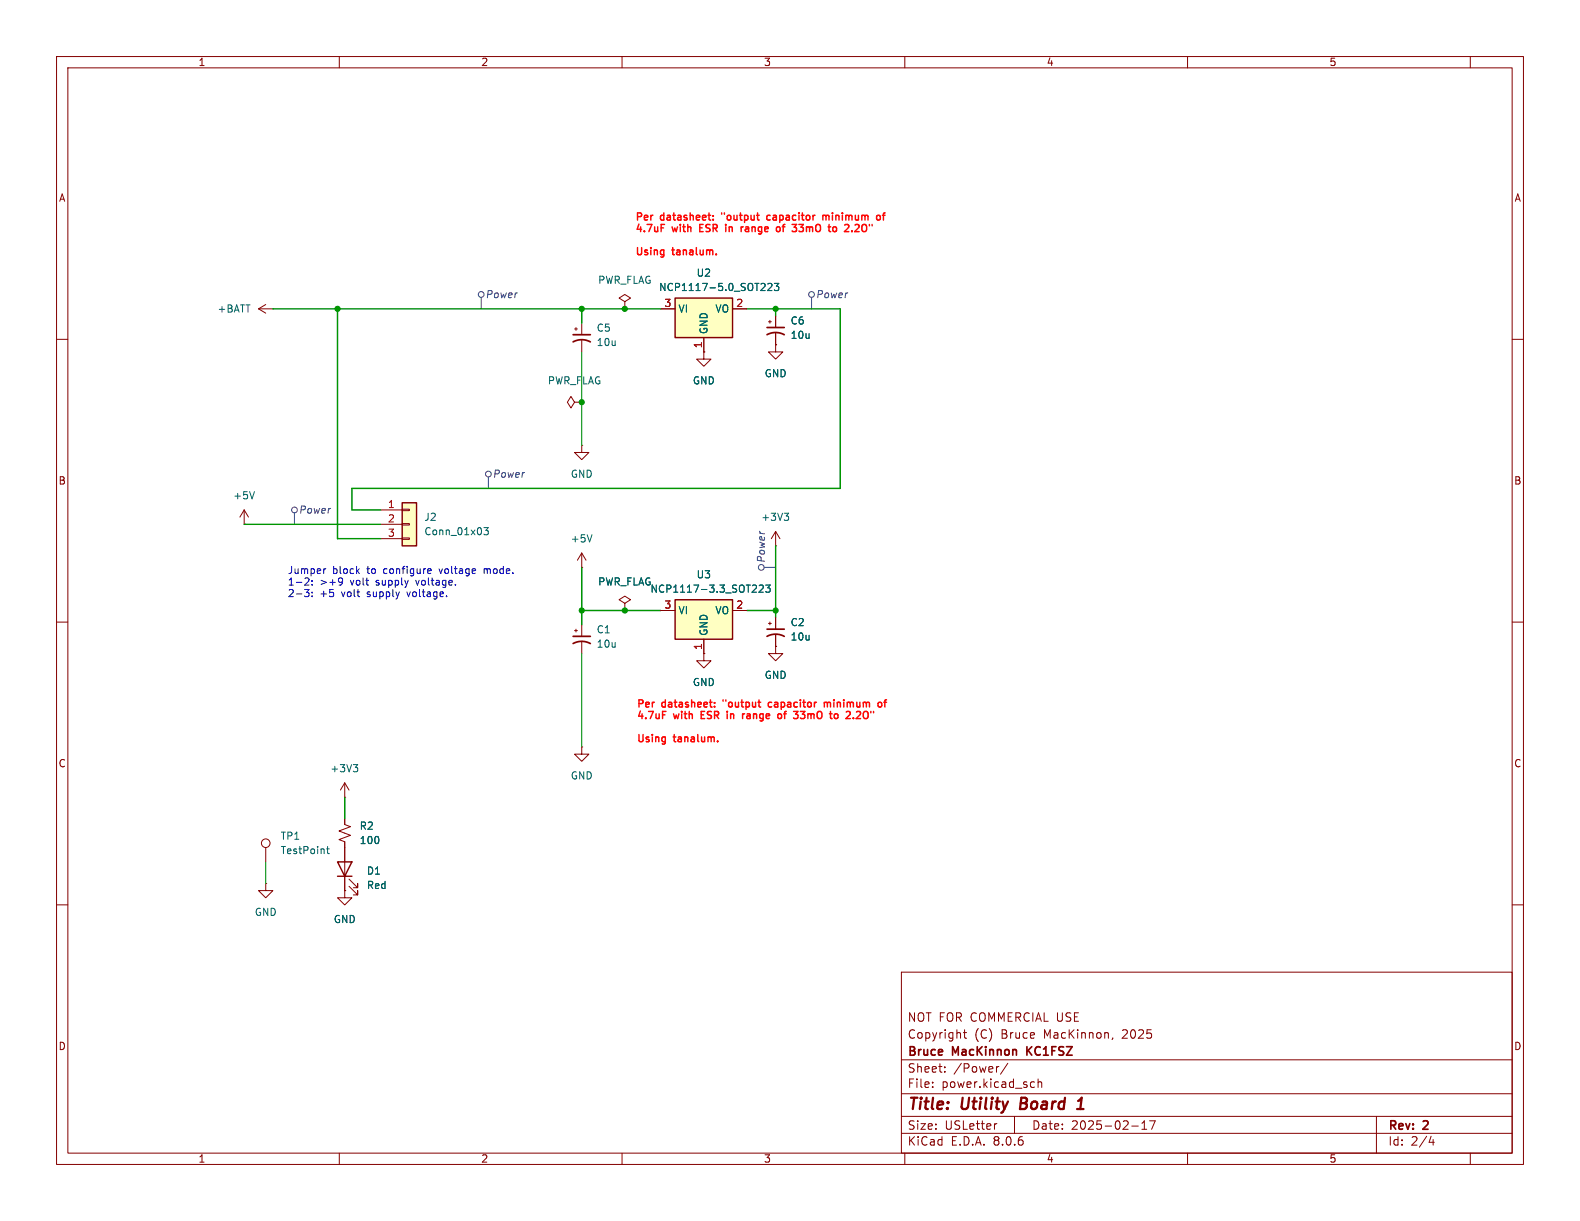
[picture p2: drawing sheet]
<svg xmlns="http://www.w3.org/2000/svg" width="279mm" height="216mm" viewBox="0 0 279 216" stroke-linecap="round" stroke-linejoin="round" font-family="sans-serif">
<g fill="none" stroke="#840000" stroke-width=".18">
<path d="M10 10h259.4v195.9h-259.4zM12 12h255.4v191.9h-255.4zM60 10v2M110 10v2M160 10v2M210 10v2M260 10v2M10 60h2M110.5 53.3l1-.6-1-.6-1 .6 1 .6v1.3M110.5 54.6h.1M267.4 60h2M124.5 62.2v1.3h1.2l-1.2 1.3-1.3-1.3h1.3"/>
<path d="M124.5 62.2h.1M137.2 61v1.2h1.2l-1.2 1.3-1.3-1.3h1.3M137.2 61h.1M10 110h2M267.4 110h2M10 160h2M267.4 160h2M159.4 171.9h108v32h-108zM159.4 197.4h108M159.4 193.4h108M159.4 187.4h108M164.9 192.1v.2"/>
<path d="M164.9 191.4v.1M167.1 189.4v.2M167.1 188.7v.1M170.4 182.6h.5M170.6 182.1v1.3l.3 .2M176.3 198.7l-.3 .1M176.6 188.6l-.2 .1M178.2 188l-1.3 1.9M179.4 197.4v3M182.5 191.3l.4 .1M182.9 192.2l-.4 .1M183.6 191.4l.2-.1 .3 .1 .1 .9"/>
<path d="M183.6 190.8v1.5M196.8 183.5l-.2 .3M200.1 199.1h1.2M201.9 199.7h.9M201.9 198.6l.5-.4v1.5M203.3 198.2h1l-.7 1.5M243.4 197.4v6.5M60 203.9v2M110 203.9v2M159.4 200.4h108M160 203.9v2M210 203.9v2"/>
<path d="M253.1 200.9l-.4 1.1h.9M253.4 201.5v1M260 203.9v2"/>
</g>
<path d="M180.6 194.1l-.2 2h.7M190.5 196.1h1.1M190.6 194.7l.7-.6-.3 2" fill="none" stroke="#840000" stroke-width=".4"/>
<path d="M181.6 185.1v1.5M182.5 185.1l-.9 .8" fill="none" stroke="#840000" stroke-width=".3"/>
<path d="M119.4 52.7h10.1v7h-10.1z" fill="#ffffc2"/>
<path d="M119.4 52.7h10.1v7h-10.1z" fill="none" stroke="#840000" stroke-width=".25"/>
<g fill="none" stroke="#840000" stroke-width=".18">
<path d="M45.7 54.6h2.6M45.7 54.6l1.3 .8M47 53.8l-1.3 .8M48.3 54.6h.1M101.6 58.2h.5M101.9 57.9v.5M102.9 57.2v2M116.8 54.6h2.6M124.5 59.7v2.5M129.5 54.6h2.6M135.9 56.9h.5M136.1 56.6v.6"/>
<path d="M137.2 55.9v2M137.2 58.9v2.1M102.9 78.7v1.3h1.2l-1.2 1.3-1.3-1.3h1.3M102.9 78.7h.1M102.9 60.2v2M43.2 92.7h.1M43.2 90.2l-.8 1.2M43.2 90.2v2.5M43.2 90.2l.7 1.2M102.9 97.8v2.5M102.9 97.8l-.8 1.3M102.9 97.8l.7 1.3"/>
<path d="M101.6 111.5h.5M101.9 111.3v.5M102.9 100.3h.1M102.9 110.5v2M102.9 113.5v2.1M110.5 106.7l1-.7-1-.6-1 .6 1 .7v1.3M110.5 108h.1M124.5 115.6v1.2h1.2l-1.2 1.3-1.3-1.3h1.3M124.5 115.6h.1M135.9 110.2h.5M136.1 110v.5M137.2 114.3v1.3h1.2l-1.2 1.2-1.3-1.2h1.3"/>
<path d="M137.2 114.3h.1M137.2 109.2v2.1M137.2 112.3v2M102.9 132.1v1.3h1.2l-1.2 1.2-1.3-1.2h1.3M102.9 132.1h.1M61 157.5v1.3h1.2l-1.2 1.2-1.3-1.2h1.3M61 157.5h.1M61 144.8v1l1 .4-2.1 .7 2.1 .8-2.1 .8 1.1 .3v1.1"/>
</g>
<path d="M134.5 51.4h.8M135.2 50.2v.5M135.8 50.2l.5-.1 .2 .4-.8 .9h.8M136.9 50.1h.8l-.4 .5 .4 .1v.6l-.2 .1-.6-.1M45 86.9l-.4 1.3M104.7 94.6l-.4 1.2" fill="none" stroke="#006464" stroke-width=".18"/>
<path d="M101.3 59.2h3.1M135.6 59.2a3.2 3.2 0 0 1 3.1 0M135.6 57.9h3.1M101.3 60.5a3.2 3.2 0 0 1 3.1 0M101.3 113.8a3.2 3.2 0 0 1 3.1 0M101.3 112.5h3.1M135.6 112.5a3.2 3.2 0 0 1 3.1 0M135.6 111.3h3.1" fill="none" stroke="#840000" stroke-width=".3"/>
<path d="M71.1 88.9h2.6v7.6h-2.6z" fill="#ffffc2"/>
<path d="M67.3 90.2h3.8M67.3 92.7h3.8M67.3 95.3h3.8M71.1 95.1h1.3v.3h-1.3zM71.1 92.6h1.3v.2h-1.3zM71.1 90h1.3v.3h-1.3zM137.2 96.5h.1M137.2 94l-.8 1.3M137.2 94v2.5M137.2 94l.7 1.3" fill="none" stroke="#840000" stroke-width=".18"/>
<path d="M71.1 88.9h2.6v7.6h-2.6z" fill="none" stroke="#840000" stroke-width=".25"/>
<path d="M85.6 93.3h.8l-.5 .5 .4 .1v.5l-.2 .2-.5-.2M138.7 90.7h.8l-.5 .5M139.2 91.2l.3 .3v.3l-.3 .2" fill="none" stroke="#006464" stroke-width=".18"/>
<path d="M119.4 106h10.1v7h-10.1z" fill="#ffffc2"/>
<path d="M119.4 106h10.1v7h-10.1zM59.7 152.4h2.5l-1.2 2.5zM59.7 154.9h2.5" fill="none" stroke="#840000" stroke-width=".25"/>
<g fill="none" stroke="#840000" stroke-width=".18">
<path d="M116.8 54.6h2.6M124.5 59.7v2.5M129.5 54.6h2.6M137.2 55.9v2M137.2 58.9v2.1M101.6 71.1l-.6-1-.7 1 .7 1 .6-1h1.3M102.9 71.1h.1M124.5 62.2h.1M137.2 61h.1M110.5 108h.1M116.8 108h2.6M124.5 115.6h.1"/>
<path d="M124.5 113v2.6M129.5 108h2.6M137.2 114.3h.1M137.2 109.2v2.1M137.2 112.3v2M61 138.4v2.6M61 138.4l-.8 1.3M61 138.4l.7 1.3M47 156.2v1.3h1.3l-1.3 1.3-1.3-1.3h1.3M47 156.2h.1M47 149.9v2.5M61 141h.1"/>
<path d="M61 157.5h.1M61 144.8v1M61 148.8v8.7M61.7 156.7l1.5 1.5v-.7v.7h-.7M61.7 155.4l1.5 1.6v-.8v.8h-.7"/>
<circle cx="47" cy="149.1" r=".76"/>
</g>
<path d="M134.5 51.4h.8M135.2 50.2v.5M135.8 50.2l.5-.1 .2 .4-.8 .9h.8M136.9 50.1h.8l-.4 .5 .4 .1v.6l-.2 .1-.6-.1M133 104.7h.8M133.7 103.6v.4M134.3 103.6l.4-.2 .3 .4-.8 .9h.8M135.4 103.4h.8l-.4 .5 .3 .2v.5l-.1 .1-.6-.1M62.5 135.2h.8l-.5 .5M63 135.7l.3 .2v.3l-.3 .3M57.7 150.1h.5M57.9 149.7v1.1l.3 .1" fill="none" stroke="#006464" stroke-width=".18"/>
<g fill="none" stroke="#484848" stroke-width=".18">
<path d="M85.1 52.6v2M143.5 52.6v2M52.1 90.7v2M86.4 84.3v2.1M135.1 100.3h2.1"/>
<circle cx="85.1" cy="52.1" r=".51"/>
<circle cx="143.5" cy="52.1" r=".51"/>
<circle cx="52.1" cy="90.2" r=".51"/>
<circle cx="86.4" cy="83.8" r=".51"/>
<circle cx="134.6" cy="100.3" r=".51"/>
</g>
<g fill="none" stroke="#ff0604" stroke-width=".25">
<path d="M123.7 39.7v1.3h.6M127.6 37.6v.3M136.2 38.1h-.4l-.2 .2 .1 .6h.5M138.5 39.9v1.1M142.1 39.7l-.5 .5 .4 .1 .1 .4-.3 .3h-.3M145.5 38.2l.4-.1 .2 .1M145.5 38.1v.8M146.1 38.2l.1-.1 .4 .1M146.1 38.2v.7M151.9 39.8v.4M152.5 39.9v.9M155.4 38.1l.3 .2v.4l-.3 .2"/>
<path d="M156 38.1h.5M156.5 37.6l-.3 .2v1.1M123.7 40.3h.5M132.2 40.1l-.4 .1M132.3 40.5h-.3l-.2 .2v.2l.5 .1M138.3 40.1h.5M151.1 41h.8M124 126.4h.4M124 125.8v1.3h.6M127.9 123.7v.3M132.5 126.2l-.4 .1M132.5 126.6h-.3l-.2 .2 .1 .2 .4 .1"/>
<path d="M136.5 124.2h-.4l-.2 .2 .1 .6h.5M138.6 126.2h.5M138.8 126v1.1M142.3 125.8l-.4 .5 .4 .1v.4l-.2 .3h-.4M145.8 124.3l.3-.1 .2 .2M145.8 124.2v.8M146.3 124.4l.2-.2 .4 .2M146.3 124.4v.6M151.4 127.1h.8M152.1 125.9v.4M152.7 126v.9M155.7 124.2l.2 .2v.4l-.2 .2"/>
<path d="M156.3 124.2h.5M156.8 123.7l-.3 .2v1.1"/>
</g>
<g fill="none" stroke="#0000c2" stroke-width=".18">
<path d="M53.9 104.2h.7l-.4 .5 .4 .1v.5l-.2 .2h-.4M54.6 102.6l-.7 .9h.7M55.2 102.7v.1M55.2 103.3v.2M55.2 104.7v.1M55.2 105.4v.1M57.6 100.6l-.3 .1M60.3 102.2l.2 .1a.84 .84 0 0 1-.3 1.2h-.2M60.6 102.7l-.1 .2-.4 .1M75.8 100.6h.4v.3l-.6 .1M76.2 101.4h-.4M85.6 100.6v.8"/>
<path d="M85.8 100.6l-.2 .1"/>
</g>
<path d="M48.3 54.6h68.5M59.7 54.6v40.7h7.6M102.9 54.6v2.6M132.1 54.6h16.5v31.8h-86.4v3.8h5.1M137.2 54.6v1.3M43.2 92.7h24.1M137.2 96.5v12.7M102.9 108h13.9M102.9 100.3v10.2M132.1 108h5.1M61 141v3.8" fill="none" stroke="#009600" stroke-width=".25"/>
<path d="M102.9 62.2v16.5M102.9 115.6v16.5M47 152.4v3.8" fill="none" stroke="#009600" stroke-width=".18"/>
<g fill="#009600" stroke="#009600" stroke-width=".18">
<circle cx="137.2" cy="54.6" r=".46"/>
<circle cx="110.5" cy="108" r=".46"/>
<circle cx="102.9" cy="54.6" r=".46"/>
<circle cx="110.5" cy="54.6" r=".46"/>
<circle cx="102.9" cy="71.1" r=".46"/>
<circle cx="102.9" cy="108" r=".46"/>
<circle cx="137.2" cy="108" r=".46"/>
<circle cx="59.7" cy="54.6" r=".46"/>
</g>
<g font-size="2.8" fill="#840000">
<text x="160.4" y="196.8">Title:</text>
<text x="170.1" y="196.8">Utility</text>
<text x="181.2" y="196.8">Board</text>
</g>
<g font-size="2.1" fill="#840000">
<text x="160.4" y="183.9">Copyright</text>
<text x="160.4" y="180.9">NOT FOR COMMERCIAL USE</text>
<text x="172.3" y="183.9">(C)</text>
<text x="177.1" y="183.9">Bruce</text>
<text x="184.7" y="183.9">MacKinnon,</text>
<text x="198.7" y="183.9">2025</text>
<text x="160.4" y="189.9">Sheet:</text>
<text x="160.4" y="187.1">Bruce</text>
<text x="168.5" y="187.1">MacKinnon</text>
<text x="168.6" y="189.9">/Power/</text>
<text x="182.2" y="187.1">KC1FSZ</text>
<text x="160.4" y="192.6">File:</text>
<text x="166.5" y="192.6">power.kicad_sch</text>
<text x="160.4" y="202.8">KiCad</text>
<text x="160.4" y="200">Size:</text>
<text x="167.1" y="200">USLetter</text>
<text x="168.1" y="202.8">E.D.A.</text>
<text x="175.7" y="202.8">8.0.6</text>
<text x="182.4" y="200">Date:</text>
<text x="189.4" y="200">2025-02-17</text>
<text x="245.4" y="200.2">Rev:</text>
<text x="245.4" y="202.8">Id:</text>
<text x="249.5" y="202.8">2/4</text>
<text x="251.8" y="200.2">2</text>
</g>
<g font-size="1.8" fill="#840000">
<text x="35" y="11.9">1</text>
<text x="85" y="11.9">2</text>
<text x="135" y="11.9">3</text>
<text x="185" y="11.9">4</text>
<text x="235" y="11.9">5</text>
<text x="10.3" y="35.9">A</text>
<text x="267.7" y="35.9">A</text>
<text x="10.3" y="85.9">B</text>
<text x="267.7" y="85.9">B</text>
<text x="10.3" y="135.9">C</text>
<text x="267.7" y="135.9">C</text>
<text x="10.3" y="185.9">D</text>
<text x="267.7" y="185.9">D</text>
<text x="35" y="205.8">1</text>
<text x="85" y="205.8">2</text>
<text x="135" y="205.8">3</text>
<text x="185" y="205.8">4</text>
<text x="235" y="205.8">5</text>
</g>
<g font-size="1.8" fill="#ff0604">
<text x="112.3" y="39.1">Per</text>
<text x="112.3" y="41.1">4.7uF</text>
<text x="116.9" y="39.1">datasheet:</text>
<text x="119" y="41.1">with</text>
<text x="124.3" y="41.1">ESR</text>
<text x="128.2" y="39.1">&quot;output</text>
<text x="129.4" y="41.1">in</text>
<text x="132.6" y="41.1">range</text>
<text x="136.7" y="39.1">capacitor</text>
<text x="139.4" y="41.1">of</text>
<text x="142.8" y="41.1">33mO</text>
<text x="147.1" y="39.1">minimum</text>
<text x="149.7" y="41.1">to</text>
<text x="153" y="41.1">2.2O&quot;</text>
<text x="112.3" y="45.2">Using</text>
<text x="119" y="45.2">tanalum.</text>
<text x="112.5" y="125.2">Per</text>
<text x="117.1" y="125.2">datasheet:</text>
<text x="128.5" y="125.2">&quot;output</text>
<text x="137" y="125.2">capacitor</text>
<text x="147.3" y="125.2">minimum</text>
<text x="112.5" y="127.2">4.7uF</text>
<text x="112.5" y="131.3">Using</text>
<text x="119.3" y="127.2">with</text>
<text x="119.3" y="131.3">tanalum.</text>
<text x="124.5" y="127.2">ESR</text>
<text x="129.6" y="127.2">in</text>
<text x="132.9" y="127.2">range</text>
<text x="139.7" y="127.2">of</text>
<text x="143" y="127.2">33mO</text>
<text x="149.9" y="127.2">to</text>
<text x="153.3" y="127.2">2.2O&quot;</text>
</g>
<g font-size="1.8" fill="#484848">
<text x="85.8" y="52.9">Power</text>
<text x="144.2" y="52.9">Power</text>
<text x="87.1" y="84.7">Power</text>
<text x="52.8" y="91">Power</text>
<text x="135.5" y="99.6" transform="rotate(-90 135.5 99.6)">Power</text>
</g>
<g font-size="1.8" fill="#006464">
<text x="105.7" y="50.4">PWR_FLAG</text>
<text x="116.4" y="51.7">NCP1117-5.0_SOT223</text>
<text x="123.1" y="49.1">U2</text>
<text x="38.4" y="55.5">+BATT</text>
<text x="105.4" y="58.9">C5</text>
<text x="119.9" y="55.5">VI</text>
<text x="125.3" y="59.2" transform="rotate(-90 125.3 59.2)">GND</text>
<text x="126.4" y="55.5">VO</text>
<text x="139.7" y="57.6">C6</text>
<text x="105.4" y="61.4">10u</text>
<text x="139.7" y="60.1">10u</text>
<text x="96.8" y="68.2">PWR_FLAG</text>
<text x="122.4" y="68.2">GND</text>
<text x="135.1" y="66.9">GND</text>
<text x="41.1" y="88.5">+5V</text>
<text x="100.8" y="84.7">GND</text>
<text x="74.9" y="92.3">J2</text>
<text x="74.9" y="94.8">Conn_01x03</text>
<text x="134.5" y="92.3">+3V3</text>
<text x="100.8" y="96.1">+5V</text>
<text x="105.7" y="103.7">PWR_FLAG</text>
<text x="114.9" y="105">NCP1117-3.3_SOT223</text>
<text x="123.1" y="102.5">U3</text>
<text x="105.4" y="112.2">C1</text>
<text x="119.9" y="108.8">VI</text>
<text x="125.3" y="112.5" transform="rotate(-90 125.3 112.5)">GND</text>
<text x="126.4" y="108.8">VO</text>
<text x="139.7" y="110.9">C2</text>
<text x="139.7" y="113.5">10u</text>
<text x="105.4" y="114.7">10u</text>
<text x="122.4" y="121.5">GND</text>
<text x="135.1" y="120.2">GND</text>
<text x="58.3" y="136.8">+3V3</text>
<text x="100.8" y="138">GND</text>
<text x="49.5" y="148.7">TP1</text>
<text x="63.5" y="146.9">R2</text>
<text x="63.5" y="149.5">100</text>
<text x="49.5" y="151.2">TestPoint</text>
<text x="64.8" y="154.9">D1</text>
<text x="64.8" y="157.4">Red</text>
<text x="45" y="162.2">GND</text>
<text x="58.9" y="163.4">GND</text>
</g>
<g font-size="1.8" fill="#a90000">
<text x="117.4" y="54.4">3</text>
<text x="130.1" y="54.4">2</text>
<text x="124.2" y="61.7" transform="rotate(-90 124.2 61.7)">1</text>
<text x="68.5" y="89.9">1</text>
<text x="68.5" y="92.5">2</text>
<text x="68.5" y="95">3</text>
<text x="117.4" y="107.7">3</text>
<text x="130.1" y="107.7">2</text>
<text x="124.2" y="115" transform="rotate(-90 124.2 115)">1</text>
</g>
<g font-size="1.8" fill="#0000c2">
<text x="50.8" y="101.6">Jumper</text>
<text x="58.8" y="101.6">block</text>
<text x="65.1" y="101.6">to</text>
<text x="68.1" y="101.6">configure</text>
<text x="78.2" y="101.6">voltage</text>
<text x="86.2" y="101.6">mode.</text>
<text x="50.8" y="103.6">1-2:</text>
<text x="50.8" y="105.7">2-3:</text>
<text x="56.6" y="103.6">&gt;+9</text>
<text x="56.6" y="105.7">+5</text>
<text x="60.5" y="105.7">volt</text>
<text x="62.1" y="103.6">volt</text>
<text x="65.2" y="105.7">supply</text>
<text x="66.8" y="103.6">supply</text>
<text x="72.5" y="105.7">voltage.</text>
<text x="74" y="103.6">voltage.</text>
</g>
</svg>
